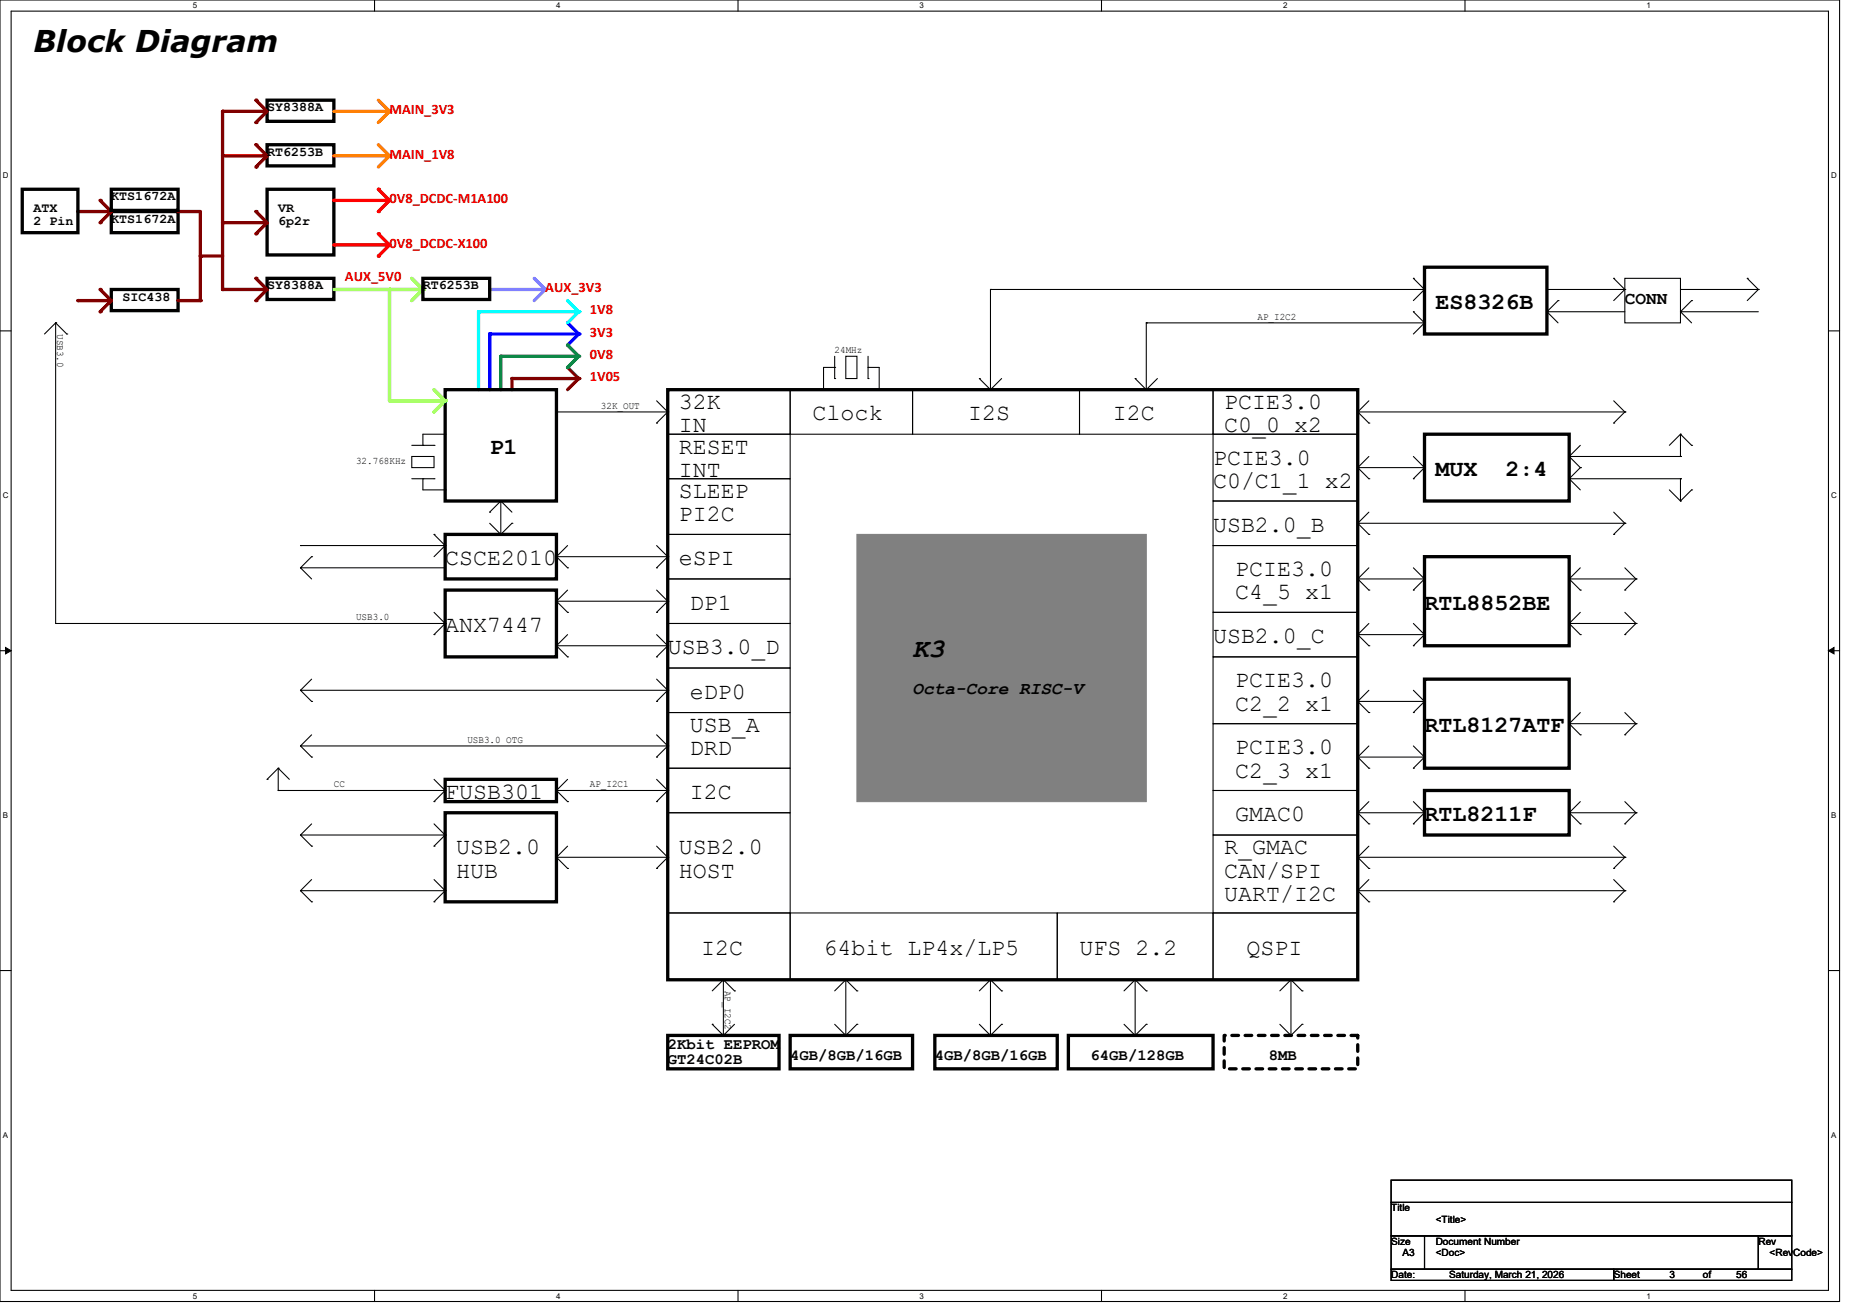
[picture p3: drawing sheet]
<svg xmlns="http://www.w3.org/2000/svg" width="297mm" height="210mm" viewBox="0 0 297 210" stroke-linecap="round" stroke-linejoin="round" font-family="sans-serif">
<path d="M0 0h293.9v207.8h-293.9zM1.8 1.8h290.3v204.3h-290.3z" fill="none" stroke="#000" stroke-width=".17"/>
<g fill="#fff">
<path d="M30.8 .2h.7v1.4h-.7z"/>
<path d="M30.8 206.2h.7v1.5h-.7z"/>
</g>
<path d="M59.8 0v1.8M59.8 206.1v1.7" fill="none" stroke="#000" stroke-width=".17"/>
<g fill="#fff">
<path d="M88.9 .2h.7v1.4h-.7z"/>
<path d="M88.9 206.2h.7v1.5h-.7z"/>
</g>
<path d="M117.9 0v1.8M117.9 206.1v1.7" fill="none" stroke="#000" stroke-width=".17"/>
<g fill="#fff">
<path d="M146.9 .2h.7v1.4h-.7z"/>
<path d="M146.9 206.2h.7v1.5h-.7z"/>
</g>
<path d="M176 0v1.8M176 206.1v1.7" fill="none" stroke="#000" stroke-width=".17"/>
<g fill="#fff">
<path d="M205 .2h.7v1.4h-.7z"/>
<path d="M205 206.2h.7v1.5h-.7z"/>
</g>
<path d="M234.1 0v1.8M234.1 206.1v1.7" fill="none" stroke="#000" stroke-width=".17"/>
<g fill="#fff">
<path d="M263.1 .2h.7v1.4h-.7z"/>
<path d="M263.1 206.2h.7v1.5h-.7z"/>
<path d="M.4 27.3h1v1.4h-1z"/>
<path d="M292.6 27.3h.9v1.4h-.9z"/>
<path d="M.4 78.4h1v1.4h-1z"/>
<path d="M292.6 78.4h.9v1.4h-.9z"/>
</g>
<path d="M0 52.8h1.8M292.1 52.8h1.8" fill="none" stroke="#000" stroke-width=".17"/>
<g fill="#fff">
<path d="M.4 129.4h.9v1.5h-.9z"/>
<path d="M292.6 129.4h.8v1.5h-.8z"/>
</g>
<path d="M0 103.9h1.8M292.1 103.9h1.8" fill="none" stroke="#000" stroke-width=".17"/>
<path d="M.9 103.4l.9 .5-.9 .5zM292.1 103.9l.9-.5v1z" fill="#000" stroke="#000" stroke-width=".16"/>
<g fill="#fff">
<path d="M.4 180.5h.9v1.4h-.9z"/>
<path d="M292.6 180.5h.8v1.4h-.8z"/>
</g>
<path d="M8.9 51.6h.1M8.9 51.6l-1.8 1.7M8.9 51.6v48M8.9 51.6l1.8 1.7M10.7 53.3h.1M0 155h1.8M292.1 155h1.8" fill="none" stroke="#000" stroke-width=".17"/>
<path d="M90.7 48l1.8 1.8" fill="none" stroke="#0ff" stroke-width=".53"/>
<circle cx="92.5" cy="49.8" r=".26" fill="#0ff"/>
<path d="M140.5 58.7v3.5M140.5 62.2h.1" fill="none" stroke="#000" stroke-width=".17"/>
<path d="M76.5 49.8h16" fill="none" stroke="#0ff" stroke-width=".53"/>
<circle cx="92.5" cy="49.8" r=".26" fill="#0ff"/>
<path d="M76.5 49.8v12.4" fill="none" stroke="#0ff" stroke-width=".53"/>
<circle cx="76.5" cy="49.8" r=".26" fill="#0ff"/>
<path d="M90.7 51.6l1.8 1.7" fill="none" stroke="#00f" stroke-width=".53"/>
<circle cx="92.5" cy="53.3" r=".26" fill="#00f"/>
<path d="M92.5 49.8l-1.8 1.8" fill="none" stroke="#0ff" stroke-width=".53"/>
<circle cx="92.5" cy="49.8" r=".26" fill="#0ff"/>
<path d="M138.7 58.7h.1M138.7 58.7h1.8" fill="none" stroke="#000" stroke-width=".17"/>
<path d="M78.2 53.3v8.9" fill="none" stroke="#00f" stroke-width=".53"/>
<circle cx="78.2" cy="53.3" r=".26" fill="#00f"/>
<path d="M78.2 53.3h14.3" fill="none" stroke="#00f" stroke-width=".53"/>
<circle cx="92.5" cy="53.3" r=".26" fill="#00f"/>
<path d="M138.7 56.9v3.6M138.7 60.5h.1" fill="none" stroke="#000" stroke-width=".17"/>
<path d="M92.5 53.3l-1.8 1.8" fill="none" stroke="#00f" stroke-width=".53"/>
<circle cx="92.5" cy="53.3" r=".26" fill="#00f"/>
<path d="M131.6 58.7v3.5M131.6 62.2h.1" fill="none" stroke="#000" stroke-width=".17"/>
<path d="M80 56.9v5.3" fill="none" stroke="#008040" stroke-width=".53"/>
<circle cx="80" cy="56.9" r=".26" fill="#008040"/>
<path d="M80 56.9h12.5" fill="none" stroke="#008040" stroke-width=".53"/>
<circle cx="92.5" cy="56.9" r=".26" fill="#008040"/>
<path d="M90.7 55.1l1.8 1.8" fill="none" stroke="#008040" stroke-width=".53"/>
<circle cx="90.7" cy="55.1" r=".26" fill="#008040"/>
<path d="M90.7 58.7l1.8 1.8" fill="none" stroke="#804000" stroke-width=".53"/>
<circle cx="92.5" cy="60.5" r=".26" fill="#804000"/>
<path d="M131.6 58.7h1.7M133.3 58.7h.1M133.3 56.9v3.6M133.3 60.5h.1" fill="none" stroke="#000" stroke-width=".17"/>
<path d="M81.8 60.5v1.7" fill="none" stroke="#804000" stroke-width=".53"/>
<circle cx="81.8" cy="60.5" r=".26" fill="#804000"/>
<path d="M81.8 60.5h10.7" fill="none" stroke="#804000" stroke-width=".53"/>
<circle cx="92.5" cy="60.5" r=".26" fill="#804000"/>
<path d="M106.7 62.2h19.5v7.1h-19.5zM126.2 62.2h19.6v7.1h-19.6zM145.8 62.2h26.7v7.1h-26.7zM172.5 62.2h21.3v7.1h-21.3zM106.7 85.3h19.5v7.2h-19.5zM193.8 80h23.1v7.1h-23.1zM106.7 113.8h19.5v8.9h-19.5zM193.8 115.6h23.1v10.6h-23.1zM106.7 129.8h19.5v16h-19.5zM193.8 126.2h23.1v7.1h-23.1zM106.7 145.8h19.5v10.7h-19.5z" fill="none" stroke="#000" stroke-width=".17"/>
<path d="M227.6 126.2h23.1v7.1h-23.1zM170.7 165.4h23.1v5.3h-23.1z" fill="none" stroke="#000" stroke-width=".53"/>
<path d="M195.6 165.4h21.3v5.3h-21.3z" fill="none" stroke="#000" stroke-width=".53" stroke-dasharray="1.1 1.1"/>
<path d="M92.5 56.9l-1.8 1.8" fill="none" stroke="#008040" stroke-width=".53"/>
<circle cx="90.7" cy="58.7" r=".26" fill="#008040"/>
<path d="M227.6 42.7h19.5v10.6h-19.5zM71.1 62.2h17.8v17.8h-17.8zM227.6 88.9h23.1v14.2h-23.1zM106.7 165.4h17.8v5.3h-17.8zM126.2 165.4h19.6v5.3h-19.6z" fill="none" stroke="#000" stroke-width=".53"/>
<g fill="none" stroke="#000" stroke-width=".17">
<path d="M135.1 56.9h1.8v3.6h-1.8zM65.8 72.9h3.5v1.8h-3.5zM106.7 69.3h19.5v7.2h-19.5zM106.7 76.5h19.5v8.8h-19.5zM193.8 69.3h23.1v10.7h-23.1zM193.8 62.2h23.1v7.1h-23.1zM106.7 92.5h19.5v7.1h-19.5zM106.7 99.6h19.5v7.1h-19.5zM193.8 87.1h23.1v10.7h-23.1zM193.8 97.8h23.1v7.1h-23.1zM193.8 104.9h23.1v10.7h-23.1zM126.2 145.8h42.7v10.7h-42.7z"/>
<path d="M168.9 145.8h24.9v10.7h-24.9z"/>
</g>
<path d="M92.5 60.5l-1.8 1.7" fill="none" stroke="#804000" stroke-width=".53"/>
<circle cx="92.5" cy="60.5" r=".26" fill="#804000"/>
<g fill="none" stroke="#000" stroke-width=".17">
<path d="M158.2 46.2h.1M158.2 46.2v16M158.2 46.2h69.4M183.1 51.6h.1M183.1 51.6v10.6M183.1 51.6h44.5M225.8 44.4h.1M225.8 49.8h.1M225.8 44.4l1.8 1.8M225.8 49.8l1.8 1.8M227.6 46.2h.1M227.6 51.6h.1"/>
<path d="M227.6 46.2l-1.8 1.8M227.6 51.6l-1.8 1.7M247.1 46.2h.1M247.1 49.8h.1M247.1 46.2h12.5M247.1 49.8h12.5M247.1 49.8l1.8 1.8M248.9 48h.1M248.9 48l-1.8 1.8M257.8 44.4h.1M257.8 44.4l1.8 1.8M259.6 44.4h8.9v7.2h-8.9z"/>
<path d="M259.6 46.2h.1M259.6 46.2l-1.8 1.8M268.5 46.2h.1M268.5 49.8h.1M268.5 46.2h12.4M268.5 49.8h12.4M268.5 49.8l1.8 1.8M270.3 48h.1M270.3 48l-1.8 1.8M279.1 44.4h.1M279.1 44.4l1.8 1.8M280.9 46.2h.1"/>
<path d="M280.9 46.2l-1.8 1.8M65.8 71.1h3.5M65.8 76.5h3.5M67.6 71.1h.1M67.6 76.5h.1M67.6 76.5v1.7h3.5M69.3 71.1h.1M69.3 76.5h.1M71.1 69.3h.1M71.1 78.2h.1M71.1 69.3h-3.5v1.8M88.9 65.8h17.8"/>
<path d="M104.9 67.6h.1M104.9 64l1.8 1.8M106.7 65.8h.1M106.7 65.8l-1.8 1.8M156.5 60.5h.1M156.5 60.5l1.7 1.7M158.2 62.2h.1M160 60.5l-1.8 1.7M181.4 60.5h.1M181.4 60.5l1.7 1.7M183.1 62.2h.1M184.9 60.5l-1.8 1.7"/>
<path d="M216.9 74.7h.1M216.9 65.8h.1M216.9 74.7h10.7M216.9 74.7l1.8 1.8M216.9 65.8h42.7M216.9 65.8l1.8 1.8M218.7 76.5h.1M218.7 67.6h.1M218.7 72.9l-1.8 1.8M218.7 64l-1.8 1.8M225.8 76.5h.1M225.8 72.9l1.8 1.8"/>
<path d="M227.6 74.7h.1M227.6 74.7l-1.8 1.8M250.7 72.9h.1M250.7 76.5h.1M250.7 76.5h17.8M250.7 72.9l1.8 1.8M250.7 72.9h17.8M250.7 76.5l1.8 1.7M252.5 74.7h.1M252.5 71.1l-1.8 1.8M252.5 74.7l-1.8 1.8M257.8 67.6h.1"/>
<path d="M257.8 64l1.8 1.8M259.6 65.8h.1M259.6 65.8l-1.8 1.8M266.7 78.2l1.8 1.8M268.5 69.3h.1M268.5 72.9h.1M268.5 76.5h.1M268.5 69.3l-1.8 1.8M268.5 69.3l1.8 1.8M268.5 69.3v3.6M268.5 76.5v3.5M270.3 71.1h.1"/>
<path d="M270.3 78.2h.1M270.3 78.2l-1.8 1.8M8.9 99.6h62.2M48 87.1h.1M48 90.7h.1M48 87.1h23.1M48 90.7h23.1M48 90.7l1.8 1.8M49.8 88.9h.1M49.8 88.9l-1.8 1.8M69.3 85.3h.1M69.3 85.3l1.8 1.8"/>
<path d="M69.3 97.8l1.8 1.8M71.1 87.1h.1M71.1 99.6h.1M71.1 87.1l-1.8 1.8M71.1 99.6l-1.8 1.7M88.9 96h.1M88.9 88.9h.1M88.9 96l1.8 1.8M88.9 96h17.8M88.9 88.9l1.8 1.8M88.9 88.9h17.8M90.7 97.8h.1"/>
<path d="M90.7 90.7h.1M90.7 94.2l-1.8 1.8M90.7 87.1l-1.8 1.8M104.9 97.8h.1M104.9 90.7h.1M104.9 94.2l1.8 1.8M104.9 87.1l1.8 1.8M106.7 96h.1M106.7 88.9h.1M106.7 96l-1.8 1.8M106.7 88.9l-1.8 1.8M216.9 92.5h.1"/>
<path d="M216.9 83.6h.1M216.9 92.5l1.8 1.7M216.9 92.5h10.7M216.9 83.6h42.7M216.9 83.6l1.8 1.7M218.7 94.2h.1M218.7 85.3h.1M218.7 90.7l-1.8 1.8M218.7 99.6l-1.8 1.7M218.7 81.8l-1.8 1.8M225.8 94.2h.1M225.8 90.7l1.8 1.8"/>
<path d="M225.8 99.6l1.8 1.7M227.6 92.5h.1M227.6 92.5l-1.8 1.7M250.7 92.5h.1M250.7 99.6h.1M250.7 92.5h10.7M250.7 92.5l1.8 1.7M250.7 99.6l1.8 1.7M250.7 99.6h10.7M252.5 94.2h.1M252.5 90.7l-1.8 1.8M252.5 97.8l-1.8 1.8"/>
<path d="M257.8 85.3h.1M257.8 81.8l1.8 1.8M259.6 94.2h.1M259.6 83.6h.1M259.6 83.6l-1.8 1.7M259.6 90.7l1.8 1.8M259.6 97.8l1.8 1.8M261.4 92.5h.1M261.4 99.6h.1M261.4 92.5l-1.8 1.7M261.4 99.6l-1.8 1.7M268.5 80h.1"/>
<path d="M48 119.1h.1M48 110.2h.1M48 119.1l1.8 1.8M48 119.1h58.7M48 110.2l1.8 1.8M48 110.2h58.7M49.8 112h.1M49.8 117.3l-1.8 1.8M49.8 108.5l-1.8 1.7M69.3 101.3h.1M88.9 103.1h.1M88.9 103.1l1.8 1.8"/>
<path d="M88.9 103.1h17.8M90.7 104.9h.1M90.7 101.3l-1.8 1.8M104.9 104.9h.1M104.9 112h.1M104.9 117.3l1.8 1.8M104.9 101.3l1.8 1.8M104.9 108.5l1.8 1.7M106.7 106.7h19.5v7.1h-19.5zM106.7 119.1h.1M106.7 103.1h.1M106.7 110.2h.1"/>
<path d="M106.7 119.1l-1.8 1.8M106.7 103.1l-1.8 1.8M106.7 110.2l-1.8 1.8M216.9 101.3h.1M216.9 112h.1M216.9 101.3l1.8 1.8M216.9 101.3h10.7M216.9 112h10.7M216.9 112l1.8 1.8M218.7 103.1h.1M218.7 113.8h.1M218.7 110.2l-1.8 1.8"/>
<path d="M218.7 119.1l-1.8 1.8M225.8 103.1h.1M225.8 113.8h.1M225.8 110.2l1.8 1.8M225.8 119.1l1.8 1.8M227.6 101.3h.1M227.6 112h.1M227.6 101.3l-1.8 1.8M227.6 112l-1.8 1.8M250.7 115.6h.1M250.7 115.6l1.8 1.7M250.7 115.6h10.7"/>
<path d="M252.5 101.3h.1M252.5 117.3h.1M252.5 113.8l-1.8 1.8M259.6 101.3h.1M259.6 117.3h.1M259.6 113.8l1.8 1.8M261.4 115.6h.1M261.4 115.6l-1.8 1.7M42.7 124.5h.1M44.4 122.7h.1M44.4 126.2h.1M44.4 122.7l-1.7 1.8"/>
<path d="M44.4 126.2h26.7M44.4 122.7l1.8 1.8M44.4 122.7v3.5M48 133.3h.1M48 133.3l1.8 1.8M48 133.3h23.1M49.8 135.1h.1M49.8 120.9h.1M49.8 131.6l-1.8 1.7M69.3 135.1h.1M69.3 128h.1M69.3 131.6l1.8 1.7"/>
<path d="M69.3 124.5l1.8 1.7M71.1 133.3h.1M71.1 126.2h.1M71.1 133.3l-1.8 1.8M71.1 126.2l-1.8 1.8M88.9 136.9h.1M88.9 126.2h.1M88.9 136.9h17.8M88.9 136.9l1.8 1.8M88.9 126.2l1.8 1.8M88.9 126.2h17.8M90.7 138.7h.1"/>
<path d="M90.7 128h.1M90.7 135.1l-1.8 1.8M90.7 124.5l-1.8 1.7M104.9 138.7h.1M104.9 120.9h.1M104.9 128h.1M104.9 135.1l1.8 1.8M104.9 124.5l1.8 1.7M106.7 122.7h19.5v7.1h-19.5zM106.7 136.9h.1M106.7 126.2h.1M106.7 136.9l-1.8 1.8"/>
<path d="M106.7 126.2l-1.8 1.8M193.8 133.3h23.1v12.5h-23.1zM216.9 129.8h.1M216.9 120.9h.1M216.9 136.9h.1M216.9 129.8l1.8 1.8M216.9 129.8h10.7M216.9 120.9h10.7M216.9 120.9l1.8 1.8M216.9 136.9l1.8 1.8M216.9 136.9h42.7M218.7 131.6h.1"/>
<path d="M218.7 122.7h.1M218.7 138.7h.1M218.7 128l-1.8 1.8M218.7 135.1l-1.8 1.8M225.8 131.6h.1M225.8 122.7h.1M225.8 128l1.8 1.8M227.6 129.8h.1M227.6 120.9h.1M227.6 129.8l-1.8 1.8M227.6 120.9l-1.8 1.8M250.7 129.8h.1"/>
<path d="M250.7 129.8h10.7M250.7 129.8l1.8 1.8M252.5 131.6h.1M252.5 128l-1.8 1.8M257.8 138.7h.1M257.8 135.1l1.8 1.8M259.6 131.6h.1M259.6 136.9h.1M259.6 128l1.8 1.8M259.6 136.9l-1.8 1.8M261.4 129.8h.1M261.4 129.8l-1.8 1.8"/>
<path d="M48 142.2h.1M48 142.2h23.1M48 142.2l1.8 1.8M49.8 144h.1M49.8 140.5l-1.8 1.7M69.3 144h.1M69.3 140.5l1.8 1.7M71.1 142.2h.1M71.1 142.2l-1.8 1.8M115.6 156.5h.1M115.6 156.5v8.9M115.6 156.5l-1.8 1.7"/>
<path d="M115.6 156.5l1.7 1.7M117.3 158.2h.1M135.1 156.5h.1M135.1 156.5l-1.8 1.7M135.1 156.5v8.9M135.1 156.5l1.8 1.7M136.9 158.2h.1M158.2 156.5h.1M158.2 156.5l-1.7 1.7M158.2 156.5v8.9M158.2 156.5l1.8 1.7M160 158.2h.1"/>
<path d="M181.4 156.5h.1M181.4 156.5l-1.8 1.7M181.4 156.5v8.9M181.4 156.5l1.7 1.7M183.1 158.2h.1M193.8 145.8h23.1v10.7h-23.1zM206.2 156.5h.1M206.2 156.5l-1.7 1.7M206.2 156.5v8.9M206.2 156.5l1.8 1.7M208 158.2h.1M216.9 142.2h.1"/>
<path d="M216.9 142.2l1.8 1.8M216.9 142.2h42.7M218.7 144h.1M218.7 140.5l-1.8 1.7M257.8 144h.1M257.8 140.5l1.8 1.7M259.6 142.2h.1M259.6 142.2l-1.8 1.8M113.8 163.6h.1M113.8 163.6l1.8 1.8M115.6 165.4h.1M117.3 163.6l-1.7 1.8"/>
<path d="M133.3 163.6l1.8 1.8M135.1 165.4h.1M136.9 163.6h.1M136.9 163.6l-1.8 1.8M156.5 163.6l1.7 1.8M158.2 165.4h.1M160 163.6h.1M160 163.6l-1.8 1.8M179.6 163.6l1.8 1.8M181.4 165.4h.1M183.1 163.6h.1M183.1 163.6l-1.7 1.8"/>
<path d="M204.5 163.6l1.7 1.8M206.2 165.4h.1M208 163.6h.1M208 163.6l-1.8 1.8"/>
</g>
<g fill="none" stroke="#000" stroke-width=".53">
<path d="M42.7 16h10.6v3.4h-10.6zM17.8 33.8h10.6v3.4h-10.6zM42.7 30.2h10.6v10.5h-10.6zM42.7 23.1h10.6v3.4h-10.6zM17.8 46.2h10.6v3.4h-10.6zM42.7 44.4h10.6v3.4h-10.6zM106.7 62.2h110.2v94.3h-110.2zM227.6 69.3h23.1v10.7h-23.1zM71.1 94.2h17.8v10.7h-17.8zM71.1 85.3h17.8v7.2h-17.8zM227.6 108.5h23.1v14.2h-23.1zM71.1 129.8h17.8v14.2h-17.8z"/>
<path d="M71.1 124.5h17.8v3.5h-17.8zM149.4 165.4h19.5v5.3h-19.5z"/>
</g>
<path d="M136.9 85.3h46.2v42.7h-46.2z" fill-rule="evenodd" fill="#808080" stroke="#808080" stroke-width=".17"/>
<path d="M16 32l1.8 1.8" fill="none" stroke="#800000" stroke-width=".53"/>
<circle cx="16" cy="32" r=".26" fill="#800000"/>
<path d="M12.4 33.8h5.4" fill="none" stroke="#800000" stroke-width=".53"/>
<circle cx="12.4" cy="33.8" r=".26" fill="#800000"/>
<path d="M17.8 33.8l-1.8 1.8" fill="none" stroke="#800000" stroke-width=".53"/>
<circle cx="16" cy="35.6" r=".26" fill="#800000"/>
<path d="M16 46.2l1.8 1.8" fill="none" stroke="#800000" stroke-width=".53"/>
<circle cx="16" cy="46.2" r=".26" fill="#800000"/>
<path d="M12.4 48h5.4" fill="none" stroke="#800000" stroke-width=".53"/>
<circle cx="12.4" cy="48" r=".26" fill="#800000"/>
<path d="M17.8 48l-1.8 1.8" fill="none" stroke="#800000" stroke-width=".53"/>
<circle cx="16" cy="49.8" r=".26" fill="#800000"/>
<path d="M28.4 33.8h3.6" fill="none" stroke="#800000" stroke-width=".53"/>
<circle cx="28.4" cy="33.8" r=".26" fill="#800000"/>
<path d="M28.4 48h3.6" fill="none" stroke="#800000" stroke-width=".53"/>
<circle cx="28.4" cy="48" r=".26" fill="#800000"/>
<path d="M35.6 17.8v28.4" fill="none" stroke="#800000" stroke-width=".53"/>
<circle cx="35.6" cy="17.8" r=".26" fill="#800000"/>
<path d="M35.6 17.8h7.1" fill="none" stroke="#800000" stroke-width=".53"/>
<circle cx="35.6" cy="17.8" r=".26" fill="#800000"/>
<path d="M40.9 16l1.8 1.8" fill="none" stroke="#800000" stroke-width=".53"/>
<circle cx="40.9" cy="16" r=".26" fill="#800000"/>
<path d="M42.7 17.8l-1.8 1.8" fill="none" stroke="#800000" stroke-width=".53"/>
<circle cx="40.9" cy="19.6" r=".26" fill="#800000"/>
<path d="M35.6 24.9h7.1" fill="none" stroke="#800000" stroke-width=".53"/>
<circle cx="35.6" cy="24.9" r=".26" fill="#800000"/>
<path d="M40.9 23.1l1.8 1.8" fill="none" stroke="#800000" stroke-width=".53"/>
<circle cx="40.9" cy="23.1" r=".26" fill="#800000"/>
<path d="M42.7 24.9l-1.8 1.8" fill="none" stroke="#800000" stroke-width=".53"/>
<circle cx="40.9" cy="26.7" r=".26" fill="#800000"/>
<path d="M35.6 35.6h7.1" fill="none" stroke="#800000" stroke-width=".53"/>
<circle cx="35.6" cy="35.6" r=".26" fill="#800000"/>
<path d="M40.9 33.8l1.8 1.8" fill="none" stroke="#800000" stroke-width=".53"/>
<circle cx="40.9" cy="33.8" r=".26" fill="#800000"/>
<path d="M42.7 35.6l-1.8 1.7" fill="none" stroke="#800000" stroke-width=".53"/>
<circle cx="40.9" cy="37.3" r=".26" fill="#800000"/>
<path d="M35.6 46.2h7.1" fill="none" stroke="#800000" stroke-width=".53"/>
<circle cx="35.6" cy="46.2" r=".26" fill="#800000"/>
<path d="M40.9 44.4l1.8 1.8" fill="none" stroke="#800000" stroke-width=".53"/>
<circle cx="40.9" cy="44.4" r=".26" fill="#800000"/>
<path d="M42.7 46.2l-1.8 1.8" fill="none" stroke="#800000" stroke-width=".53"/>
<circle cx="40.9" cy="48" r=".26" fill="#800000"/>
<path d="M3.6 30.2h8.8v7h-8.8z" fill="none" stroke="#000" stroke-width=".53"/>
<path d="M60.5 37.3l1.7 1.8" fill="none" stroke="#f00" stroke-width=".53"/>
<circle cx="60.5" cy="37.3" r=".26" fill="#f00"/>
<path d="M53.3 39.1h8.9" fill="none" stroke="#f00" stroke-width=".53"/>
<circle cx="53.3" cy="39.1" r=".26" fill="#f00"/>
<path d="M62.2 39.1l-1.7 1.8" fill="none" stroke="#f00" stroke-width=".53"/>
<circle cx="60.5" cy="40.9" r=".26" fill="#f00"/>
<path d="M60.5 30.2l1.7 1.8" fill="none" stroke="#f00" stroke-width=".53"/>
<circle cx="60.5" cy="30.2" r=".26" fill="#f00"/>
<path d="M53.3 32h8.9" fill="none" stroke="#f00" stroke-width=".53"/>
<circle cx="53.3" cy="32" r=".26" fill="#f00"/>
<path d="M62.2 32l-1.7 1.8" fill="none" stroke="#f00" stroke-width=".53"/>
<circle cx="60.5" cy="33.8" r=".26" fill="#f00"/>
<path d="M62.2 24.9l-1.7 1.8" fill="none" stroke="#ff8000" stroke-width=".53"/>
<circle cx="62.2" cy="24.9" r=".26" fill="#ff8000"/>
<path d="M60.5 23.1l1.7 1.8" fill="none" stroke="#ff8000" stroke-width=".53"/>
<circle cx="62.2" cy="24.9" r=".26" fill="#ff8000"/>
<path d="M53.3 24.9h8.9" fill="none" stroke="#ff8000" stroke-width=".53"/>
<circle cx="62.2" cy="24.9" r=".26" fill="#ff8000"/>
<path d="M62.2 17.8l-1.7 1.8" fill="none" stroke="#ff8000" stroke-width=".53"/>
<circle cx="62.2" cy="17.8" r=".26" fill="#ff8000"/>
<path d="M60.5 16l1.7 1.8" fill="none" stroke="#ff8000" stroke-width=".53"/>
<circle cx="62.2" cy="17.8" r=".26" fill="#ff8000"/>
<path d="M53.3 17.8h8.9" fill="none" stroke="#ff8000" stroke-width=".53"/>
<circle cx="62.2" cy="17.8" r=".26" fill="#ff8000"/>
<path d="M71.1 64l-1.8 1.8" fill="none" stroke="#80ff00" stroke-width=".53"/>
<circle cx="71.1" cy="64" r=".26" fill="#80ff00"/>
<path d="M69.3 62.2l1.8 1.8" fill="none" stroke="#80ff00" stroke-width=".53"/>
<circle cx="71.1" cy="64" r=".26" fill="#80ff00"/>
<path d="M53.3 46.2h8.9" fill="none" stroke="#80ff00" stroke-width=".53"/>
<circle cx="62.2" cy="46.2" r=".26" fill="#80ff00"/>
<path d="M87.1 46.2l-1.8 1.8" fill="none" stroke="#8080ff" stroke-width=".53"/>
<circle cx="87.1" cy="46.2" r=".26" fill="#8080ff"/>
<path d="M85.3 44.4l1.8 1.8" fill="none" stroke="#8080ff" stroke-width=".53"/>
<circle cx="87.1" cy="46.2" r=".26" fill="#8080ff"/>
<path d="M78.2 46.2h8.9" fill="none" stroke="#8080ff" stroke-width=".53"/>
<circle cx="87.1" cy="46.2" r=".26" fill="#8080ff"/>
<path d="M62.2 46.2v17.8" fill="none" stroke="#80ff00" stroke-width=".53"/>
<circle cx="62.2" cy="46.2" r=".26" fill="#80ff00"/>
<path d="M67.6 46.2l-1.8 1.8" fill="none" stroke="#80ff00" stroke-width=".53"/>
<circle cx="67.6" cy="46.2" r=".26" fill="#80ff00"/>
<path d="M65.8 44.4l1.8 1.8" fill="none" stroke="#80ff00" stroke-width=".53"/>
<circle cx="67.6" cy="46.2" r=".26" fill="#80ff00"/>
<path d="M62.2 46.2h5.4" fill="none" stroke="#80ff00" stroke-width=".53"/>
<circle cx="67.6" cy="46.2" r=".26" fill="#80ff00"/>
<path d="M32 33.8v7.1" fill="none" stroke="#800000" stroke-width=".53"/>
<circle cx="32" cy="40.9" r=".26" fill="#800000"/>
<path d="M32 40.9v7.1" fill="none" stroke="#800000" stroke-width=".53"/>
<circle cx="32" cy="48" r=".26" fill="#800000"/>
<path d="M32 40.9h3.6" fill="none" stroke="#800000" stroke-width=".53"/>
<circle cx="32" cy="40.9" r=".26" fill="#800000"/>
<path d="M78.2 81.8h.1M78.2 83.6l1.8 1.7M80 80h.1M80 85.3h.1M80 80l1.8 1.8M80 80l-1.8 1.8M80 80v5.3M81.8 83.6h.1M81.8 83.6l-1.8 1.7" fill="none" stroke="#000" stroke-width=".17"/>
<path d="M17.8 30.2h10.6v3.4h-10.6z" fill="none" stroke="#000" stroke-width=".53"/>
<path d="M62.2 64h8.9" fill="none" stroke="#80ff00" stroke-width=".53"/>
<circle cx="71.1" cy="64" r=".26" fill="#80ff00"/>
<path d="M67.6 44.4h10.6v3.4h-10.6z" fill="none" stroke="#000" stroke-width=".53"/>
<path d="M222.2 188.5h64.1v3.5h-64.1zM222.2 192h64.1v5.4h-64.1zM222.2 197.4h5.4v5.3h-5.4zM227.6 197.4h53.3v5.3h-53.3zM280.9 197.4h5.4v5.3h-5.4zM222.2 202.7h35.6v1.8h-35.6zM257.8 202.7h28.5v1.8h-28.5z" fill="none" stroke="#000" stroke-width=".17"/>
<text font-size="4.8" x="5.3" y="8.4">Block Diagram</text>
<text font-size="4.3" x="145.8" y="104.9">K3</text>
<g font-size="3.7">
<text x="229.4" y="49.3">ES8326B</text>
<text x="108.5" y="65.3">32K</text>
<text x="195.6" y="65.3">PCIE3.0</text>
<text x="108.5" y="69.1">IN</text>
<text x="129.8" y="67.1">Clock</text>
<text x="154.7" y="67.1">I2S</text>
<text x="177.8" y="67.1">I2C</text>
<text x="195.6" y="69.1">C0_0 x2</text>
<text x="78.2" y="72.4">P1</text>
<text x="108.5" y="72.4">RESET</text>
<text x="108.5" y="76.2">INT</text>
<text x="193.8" y="74.2">PCIE3.0</text>
<text x="193.8" y="77.9">C0/C1_1 x2</text>
<text x="229.4" y="76">MUX</text>
<text x="240.5" y="76">2:4</text>
<text x="108.5" y="79.6">SLEEP</text>
<text x="108.5" y="83.3">PI2C</text>
<text x="193.8" y="84.9">USB2.0_B</text>
<text x="71.1" y="90.2">CSCE2010</text>
<text x="108.5" y="90.2">eSPI</text>
<text x="197.4" y="92">PCIE3.0</text>
<text x="197.4" y="95.7">C4_5 x1</text>
<text x="71.1" y="100.9">ANX7447</text>
<text x="110.2" y="97.3">DP1</text>
<text x="227.6" y="97.3">RTL8852BE</text>
<text x="106.7" y="104.4">USB3.0_D</text>
<text x="193.8" y="102.7">USB2.0_C</text>
<text x="110.2" y="111.6">eDP0</text>
<text x="197.4" y="109.8">PCIE3.0</text>
<text x="197.4" y="113.5">C2_2 x1</text>
<text x="110.2" y="116.9">USB_A</text>
<text x="227.6" y="116.9">RTL8127ATF</text>
<text x="110.2" y="120.6">DRD</text>
<text x="197.4" y="120.5">PCIE3.0</text>
<text x="197.4" y="124.2">C2_3 x1</text>
<text x="71.1" y="127.6">FUSB301</text>
<text x="110.2" y="127.6">I2C</text>
<text x="197.4" y="131.1">GMAC0</text>
<text x="227.6" y="131.1">RTL8211F</text>
<text x="72.9" y="136.5">USB2.0</text>
<text x="108.5" y="136.5">USB2.0</text>
<text x="195.6" y="136.5">R_GMAC</text>
<text x="72.9" y="140.2">HUB</text>
<text x="108.5" y="140.2">HOST</text>
<text x="195.6" y="140.2">CAN/SPI</text>
<text x="195.6" y="143.9">UART/I2C</text>
<text x="112" y="152.5">I2C</text>
<text x="131.6" y="152.5">64bit LP4x/LP5</text>
<text x="172.5" y="152.5">UFS 2.2</text>
<text x="199.1" y="152.5">QSPI</text>
</g>
<g font-size="2.8">
<text x="259.6" y="48.6">CONN</text>
<text x="145.8" y="110.8">Octa-Core RISC-V</text>
</g>
<g font-size="2.5">
<text x="106.7" y="167.4">2Kbit EEPROM</text>
<text x="106.7" y="169.9">GT24C02B</text>
<text x="126.2" y="169.2">4GB/8GB/16GB</text>
<text x="149.4" y="169.2">4GB/8GB/16GB</text>
<text x="174.2" y="169.2">64GB/128GB</text>
<text x="202.7" y="169.2">8MB</text>
</g>
<g font-size="2.3" fill="#f00">
<text x="62.2" y="18.2">MAIN_3V3</text>
<text x="62.2" y="25.3">MAIN_1V8</text>
<text x="62.2" y="32.4">0V8_DCDC-M1A100</text>
<text x="62.2" y="39.5">0V8_DCDC-X100</text>
<text x="55.1" y="44.9">AUX_5V0</text>
<text x="87.1" y="46.7">AUX_3V3</text>
<text x="94.2" y="53.8">3V3</text>
<text x="94.2" y="50.2">1V8</text>
<text x="94.2" y="57.3">0V8</text>
<text x="94.2" y="60.9">1V05</text>
</g>
<g font-size="2.1">
<text x="42.7" y="17.8">SY8388A</text>
<text x="42.7" y="24.9">RT6253B</text>
<text x="5.3" y="33.8">ATX</text>
<text x="5.3" y="35.9">2 Pin</text>
<text x="17.8" y="35.6">KTS1672A</text>
<text x="17.8" y="32">KTS1672A</text>
<text x="44.5" y="33.8">VR</text>
<text x="44.5" y="35.9">6p2r</text>
<text x="42.7" y="46.2">SY8388A</text>
<text x="67.6" y="46.2">RT6253B</text>
<text x="19.6" y="48">SIC438</text>
</g>
<g font-size="1.6">
<text x="9.1" y="53.4" transform="rotate(90 9.1 53.4)">USB3.0</text>
<text x="200.9" y="51.1">AP_I2C2</text>
<text x="133.3" y="56.4">24MHz</text>
<text x="96" y="65.3">32K_OUT</text>
<text x="56.9" y="74.2">32.768KHz</text>
<text x="56.9" y="99.1">USB3.0</text>
<text x="74.7" y="118.6">USB3.0 OTG</text>
<text x="53.3" y="125.7">CC</text>
<text x="94.2" y="125.7">AP_I2C1</text>
<text x="115.8" y="158.2" transform="rotate(90 115.8 158.2)">AP_I2C2</text>
<text x="222.3" y="193.5">Title</text>
<text x="229.4" y="195.2">&lt;Title&gt;</text>
<text x="222.3" y="198.8">Size</text>
<text x="224" y="200.6">A3</text>
<text x="229.4" y="198.8">Document Number</text>
<text x="229.4" y="200.6">&lt;Doc&gt;</text>
<text x="280.9" y="198.8">Rev</text>
<text x="282.7" y="200.6">&lt;RevCode&gt;</text>
<text x="222.3" y="204.1">Date:</text>
<text x="231.5" y="204.1">Saturday, March 21, 2026</text>
<text x="257.8" y="204.1">Sheet</text>
<text x="266.7" y="204.1">3</text>
<text x="272.1" y="204.1">of</text>
<text x="277.4" y="204.1">56</text>
</g>
<g font-size="1.3">
<text x="30.8" y="1.3">5</text>
<text x="88.9" y="1.3">4</text>
<text x="146.9" y="1.3">3</text>
<text x="205" y="1.3">2</text>
<text x="263.1" y="1.3">1</text>
<text x=".4" y="28.5">D</text>
<text x="292.5" y="28.5">D</text>
<text x=".4" y="79.5">C</text>
<text x="292.5" y="79.5">C</text>
<text x=".4" y="130.6">B</text>
<text x="292.5" y="130.6">B</text>
<text x=".4" y="181.7">A</text>
<text x="292.5" y="181.7">A</text>
<text x="30.8" y="207.4">5</text>
<text x="88.9" y="207.4">4</text>
<text x="146.9" y="207.4">3</text>
<text x="205" y="207.4">2</text>
<text x="263.1" y="207.4">1</text>
</g>
</svg>
